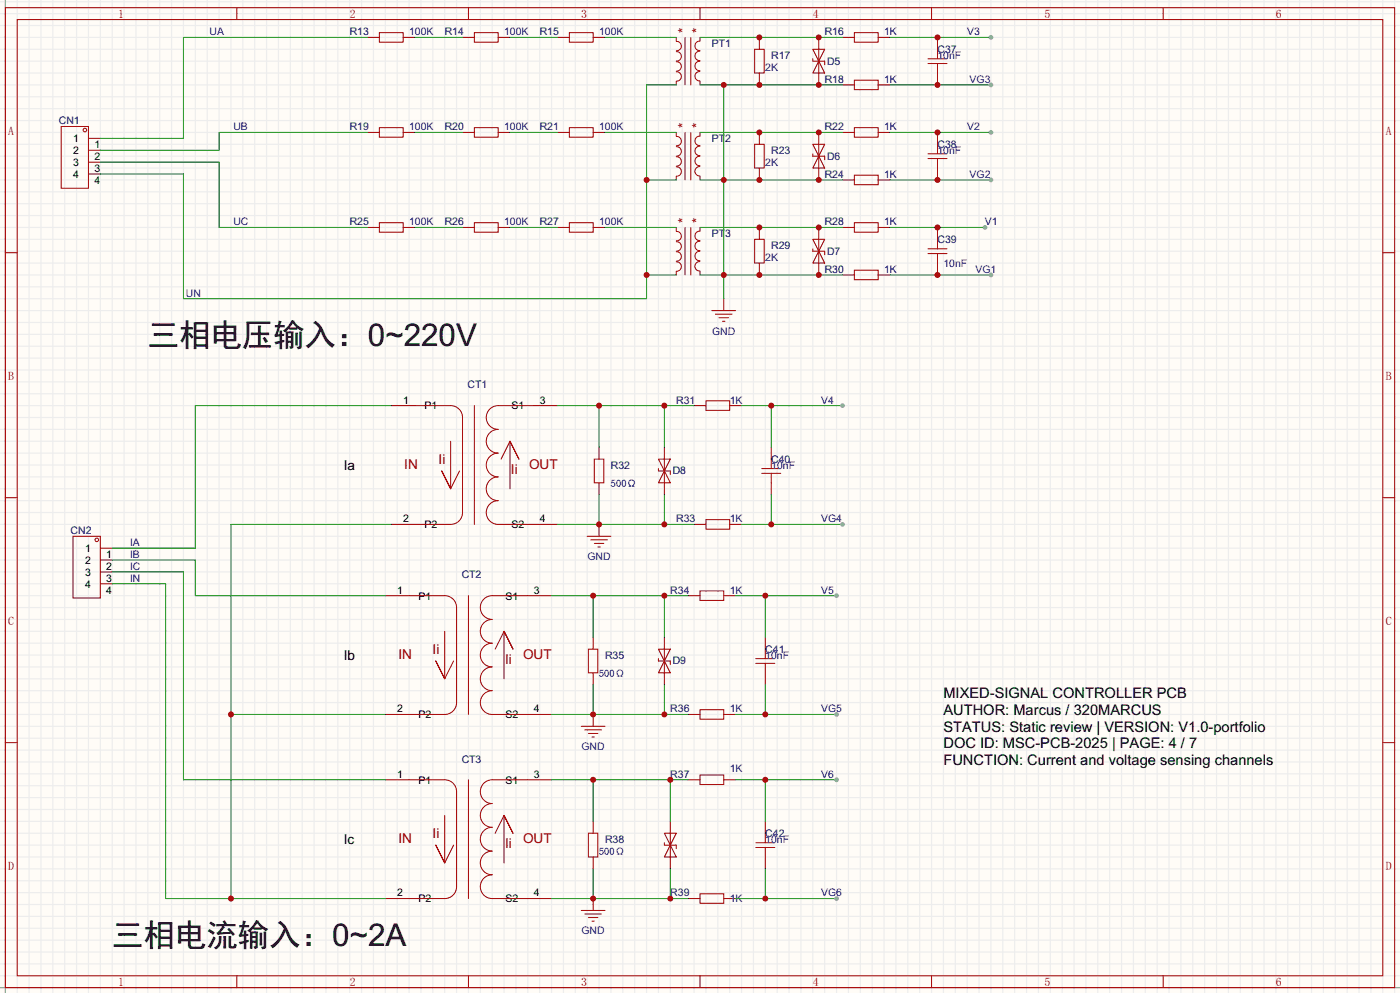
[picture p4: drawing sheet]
<svg xmlns="http://www.w3.org/2000/svg" width="299mm" height="212mm" viewBox="0 0 299 212" stroke-linecap="round" stroke-linejoin="round" font-family="sans-serif">
<path d="M0 0h299.5v212.3h-299.5z" fill="#fffcf7"/>
<g fill="none" stroke="#ededed" stroke-width=".25">
<path d="M0 .4h299.5M0 2.9h299.5M0 5.5h299.5M0 8h299.5M0 10.5h299.5M0 13.1h299.5M0 15.6h299.5M0 18.2h299.5M1.1 0v212.3M3.7 0v212.3M6.2 0v212.3M8.8 0v212.3"/>
<path d="M11.3 0v212.3M13.8 0v212.3M16.4 0v212.3M18.9 0v212.3M21.5 0v212.3M24 0v212.3M26.5 0v212.3M29.1 0v212.3M31.6 0v212.3M34.2 0v212.3M36.7 0v212.3M39.2 0v212.3"/>
<path d="M41.8 0v212.3M44.3 0v212.3M46.9 0v212.3M49.4 0v212.3M51.9 0v212.3M54.5 0v212.3M57 0v212.3M59.6 0v212.3M62.1 0v212.3M64.6 0v212.3M67.2 0v212.3M69.7 0v212.3"/>
<path d="M72.3 0v212.3M74.8 0v212.3M77.3 0v212.3M79.9 0v212.3M82.4 0v212.3M85 0v212.3M87.5 0v212.3M90 0v212.3M92.6 0v212.3M95.1 0v212.3M97.7 0v212.3M100.2 0v212.3"/>
<path d="M102.7 0v212.3M105.3 0v212.3M107.8 0v212.3M110.4 0v212.3M112.9 0v212.3M115.4 0v212.3M118 0v212.3M120.5 0v212.3M123.1 0v212.3M125.6 0v212.3M128.1 0v212.3M130.7 0v212.3"/>
<path d="M133.2 0v212.3M135.8 0v212.3M138.3 0v212.3M140.8 0v212.3M143.4 0v212.3M145.9 0v212.3M148.5 0v212.3M151 0v212.3M153.5 0v212.3M156.1 0v212.3M158.6 0v212.3M161.2 0v212.3"/>
<path d="M163.7 0v212.3M166.2 0v212.3M168.8 0v212.3M171.3 0v212.3M173.9 0v212.3M176.4 0v212.3M178.9 0v212.3M181.5 0v212.3M184 0v212.3M186.6 0v212.3M189.1 0v212.3M191.6 0v212.3"/>
<path d="M194.2 0v212.3M196.7 0v212.3M199.3 0v212.3M201.8 0v212.3M204.3 0v212.3M206.9 0v212.3M209.4 0v212.3M212 0v212.3M214.5 0v212.3M217 0v212.3M219.6 0v212.3M222.1 0v212.3"/>
<path d="M224.7 0v212.3M227.2 0v212.3M229.7 0v212.3M232.3 0v212.3M234.8 0v212.3M237.4 0v212.3M239.9 0v212.3M242.4 0v212.3M245 0v212.3M247.5 0v212.3M250.1 0v212.3M252.6 0v212.3"/>
<path d="M255.1 0v212.3M257.7 0v212.3M260.2 0v212.3M262.8 0v212.3M265.3 0v212.3M267.8 0v212.3M270.4 0v212.3M272.9 0v212.3M275.5 0v212.3M278 0v212.3M280.5 0v212.3M283.1 0v212.3"/>
<path d="M285.6 0v212.3M288.2 0v212.3M290.7 0v212.3M293.2 0v212.3M295.8 0v212.3M298.3 0v212.3M0 20.7h299.5M0 23.2h299.5M0 25.8h299.5M0 28.3h299.5M0 30.9h299.5M0 33.4h299.5"/>
<path d="M0 35.9h299.5M0 38.5h299.5M0 41h299.5M0 43.6h299.5M0 46.1h299.5M0 48.6h299.5M0 51.2h299.5M0 53.7h299.5M0 56.3h299.5M0 58.8h299.5M0 61.3h299.5M0 63.9h299.5"/>
<path d="M0 66.4h299.5M0 69h299.5M0 71.5h299.5M0 74h299.5M0 76.6h299.5M0 79.1h299.5M0 81.7h299.5M0 84.2h299.5M0 86.7h299.5M0 89.3h299.5M0 91.8h299.5M0 94.4h299.5"/>
<path d="M0 96.9h299.5M0 99.4h299.5M0 102h299.5M0 104.5h299.5M0 107.1h299.5M0 109.6h299.5M0 112.1h299.5M0 114.7h299.5M0 117.2h299.5M0 119.8h299.5M0 122.3h299.5M0 124.8h299.5"/>
<path d="M0 127.4h299.5M0 129.9h299.5M0 132.5h299.5M0 135h299.5M0 137.5h299.5M0 140.1h299.5M0 142.6h299.5M0 145.2h299.5M0 147.7h299.5M0 150.2h299.5M0 152.8h299.5M0 155.3h299.5"/>
<path d="M0 157.9h299.5M0 160.4h299.5M0 162.9h299.5M0 165.5h299.5M0 168h299.5M0 170.6h299.5M0 173.1h299.5M0 175.6h299.5M0 178.2h299.5M0 180.7h299.5M0 183.3h299.5M0 185.8h299.5"/>
<path d="M0 188.3h299.5M0 190.9h299.5M0 193.4h299.5M0 196h299.5M0 198.5h299.5M0 201h299.5M0 203.6h299.5M0 206.1h299.5M0 208.7h299.5M0 211.2h299.5"/>
</g>
<path d="M1.1 0v212.3M0 211.2h299.5" fill="none" stroke="#999" stroke-width=".25"/>
<g fill="none" stroke="#870000" stroke-width=".21">
<path d="M78.6 8h2.6M86.2 8h2.6M98.9 8h2.6M106.6 8h2.5M119.3 8h2.5M126.9 8h2.5M144.7 8v.8M144.7 17.4v.8M149.7 8v.8M149.7 17.4v.8M162.4 8v2.5M162.4 15.6v2.6"/>
<path d="M175.1 8v10.2M180.2 8h2.6M180.2 18.2h2.6M187.8 8h2.6M187.8 18.2h2.6M200.5 8v2.5M200.5 15.6v2.6M18.9 29.6h2.6M18.9 32.1h2.6M18.9 34.7h2.6M18.9 37.2h2.6M78.6 28.3h2.6"/>
<path d="M86.2 28.3h2.6M98.9 28.3h2.6M106.6 28.3h2.5M119.3 28.3h2.5M126.9 28.3h2.5M144.7 28.3v.8M144.7 37.7v.8M149.7 28.3v.8M149.7 37.7v.8M162.4 28.3v2.6M162.4 35.9v2.6M175.1 28.3v10.2"/>
<path d="M180.2 28.3h2.6M180.2 38.5h2.6M187.8 28.3h2.6M187.8 38.5h2.6M200.5 28.3v2.6M200.5 35.9v2.6M78.6 48.6h2.6M86.2 48.6h2.6M98.9 48.6h2.6M106.6 48.6h2.5M119.3 48.6h2.5M126.9 48.6h2.5"/>
<path d="M144.7 48.6v.8M144.7 58v.8M149.7 48.6v.8M149.7 58v.8M162.4 48.6v2.6M162.4 56.3v2.5M175.1 48.6v10.2M180.2 48.6h2.6M180.2 58.8h2.6M187.8 48.6h2.6M187.8 58.8h2.6M200.5 48.6v2.6"/>
<path d="M200.5 56.3v2.5M154.8 63.9v2.5M83.7 86.7h5.1M114.2 86.7h5.1M128.1 95.6v2.6M142.1 95.6v10.2M148.5 86.7h2.5M156.1 86.7h2.5M165 95.6v2.6M21.5 117.2h2.5M21.5 119.8h2.5M83.7 112.1h5.1"/>
<path d="M114.2 112.1h5.1M128.1 103.2v2.6M128.1 112.1v2.6M148.5 112.1h2.5M156.1 112.1h2.5M165 103.2v2.6M21.5 122.3h2.5M21.5 124.8h2.5M82.4 127.4h5.1M112.9 127.4h5.1M126.9 136.3v2.5M142.1 136.3v10.1"/>
<path d="M147.2 127.4h2.5M154.8 127.4h2.6M163.7 136.3v2.5M82.4 152.8h5.1M112.9 152.8h5.1M126.9 143.9v2.5M126.9 152.8v2.5M147.2 152.8h2.5M154.8 152.8h2.6M163.7 143.9v2.5M82.4 166.7h5.1M112.9 166.7h5.1"/>
<path d="M126.9 175.6v2.6M143.4 175.6v10.2M147.2 166.7h2.5M154.8 166.7h2.6M163.7 175.6v2.6M82.4 192.1h5.1M112.9 192.1h5.1M126.9 183.3v2.5M126.9 192.1v2.6M147.2 192.1h2.5M154.8 192.1h2.6M163.7 183.3v2.5"/>
</g>
<g fill="none" stroke="#a10000" stroke-width=".21">
<path d="M1.1 1.6h297.2v209.6h-297.2zM3.7 4.2h292.1v204.5h-292.1zM50.7 1.6v2.6M81.2 7h5v2h-5zM100.2 1.6v2.6M101.5 7h5.1v2h-5.1zM121.8 7h5.1v2h-5.1zM144.7 15.3a1.01 1.01 0 0 1 1.1 1.1 1.01 1.01 0 0 1-1.1 1M144.7 8.8a1.01 1.01 0 0 1 1.1 1.1 1.01 1.01 0 0 1-1.1 1M144.7 13.2a1.01 1.01 0 0 1 1.1 1 1.01 1.01 0 0 1-1.1 1M144.7 11a1.01 1.01 0 0 1 1.1 1 1.01 1.01 0 0 1-1.1 1.1M146.5 8v10.1"/>
<path d="M147.8 8v10.2M149.7 10.9a1.01 1.01 0 0 0-1.1 1.1 1.01 1.01 0 0 0 1.1 1M149.7 13.1a1.01 1.01 0 0 0-1.1 1 1.01 1.01 0 0 0 1.1 1M149.7 15.3a1.01 1.01 0 0 0-1.1 1 1.01 1.01 0 0 0 1.1 1M149.7 8.8a1.01 1.01 0 0 0-1.1 1 1.01 1.01 0 0 0 1.1 1M149.7 1.6v2.6M161.4 10.5h2v5.1h-2zM173.9 10.5h2.5l-1.3 2.6zM173.9 12.6v.5h2.5v.7M175.1 13.1l1.3 2.5h-2.5zM182.8 7h5v2h-5zM182.8 17.1h5v2.1h-5z"/>
<path d="M198.5 13.6h4.1M198.5 12.6h4.1M199.3 1.6v2.6M200.5 10.5v2.1M200.5 13.6v2M248.8 1.6v2.6M13.1 27h5.8v13.3h-5.8zM81.2 27.3h5v2h-5zM101.5 27.3h5.1v2h-5.1zM121.8 27.3h5.1v2h-5.1zM144.7 35.7a1.01 1.01 0 0 1 1.1 1 1.01 1.01 0 0 1-1.1 1M144.7 29.2a1.01 1.01 0 0 1 1.1 1 1.01 1.01 0 0 1-1.1 1"/>
<path d="M144.7 33.5a1.01 1.01 0 0 1 1.1 1 1.01 1.01 0 0 1-1.1 1M144.7 31.4a1.01 1.01 0 0 1 1.1 1 1.01 1.01 0 0 1-1.1 1M146.5 28.3v10.2M147.8 28.4v10.1M149.7 31.3a1.01 1.01 0 0 0-1.1 1 1.01 1.01 0 0 0 1.1 1M149.7 33.4a1.01 1.01 0 0 0-1.1 1 1.01 1.01 0 0 0 1.1 1M149.7 35.6a1.01 1.01 0 0 0-1.1 1 1.01 1.01 0 0 0 1.1 1M149.7 29.1a1.01 1.01 0 0 0-1.1 1 1.01 1.01 0 0 0 1.1 1M161.4 30.9h2v5h-2zM173.9 30.9h2.5l-1.3 2.5zM173.9 32.9v.5h2.5v.8M175.1 33.4l1.3 2.5h-2.5z"/>
<path d="M182.8 27.3h5v2h-5zM182.8 37.5h5v2h-5zM198.5 33.9h4.1M198.5 32.9h4.1M200.5 30.9v2M200.5 33.9v2M1.1 54h2.6M81.2 47.6h5v2.1h-5zM101.5 47.6h5.1v2.1h-5.1zM121.8 47.6h5.1v2.1h-5.1zM144.7 56a1.01 1.01 0 0 1 1.1 1 1.01 1.01 0 0 1-1.1 1M144.7 49.5a1.01 1.01 0 0 1 1.1 1 1.01 1.01 0 0 1-1.1 1"/>
<path d="M144.7 53.8a1.01 1.01 0 0 1 1.1 1 1.01 1.01 0 0 1-1.1 1.1M144.7 51.7a1.01 1.01 0 0 1 1.1 1 1.01 1.01 0 0 1-1.1 1M146.5 48.7v10.1M147.8 48.7v10.1M149.7 51.6a1.01 1.01 0 0 0-1.1 1 1.01 1.01 0 0 0 1.1 1M149.7 53.7a1.01 1.01 0 0 0-1.1 1 1.01 1.01 0 0 0 1.1 1.1M149.7 55.9a1.01 1.01 0 0 0-1.1 1 1.01 1.01 0 0 0 1.1 1.1M149.7 49.4a1.01 1.01 0 0 0-1.1 1 1.01 1.01 0 0 0 1.1 1.1M161.4 51.2h2v5.1h-2zM173.9 51.2h2.5l-1.3 2.5zM173.9 53.2v.5h2.5v.8M175.1 53.7l1.3 2.6h-2.5z"/>
<path d="M182.8 47.6h5v2.1h-5zM182.8 57.8h5v2h-5zM198.5 54.2h4.1M198.5 53.2h4.1M200.5 51.2v2M200.5 54.2v2.1M295.8 54h2.5M152.3 66.4h5.1M153 67.2h3.6M153.8 67.9h2M154.6 68.7h.5M88.8 86.7h7.6a2.54 2.54 0 0 1 2.5 2.6v20.3a2.54 2.54 0 0 1-2.5 2.5h-7.6"/>
<path d="M96.4 94.4v10.1l-1.9-3.8 1.9 3.8 1.9-3.8M101.5 86.7v25.4M107.2 98.2l1.9-3.8 1.9 3.8-1.9-3.8v10.1M114.2 86.7h-7.6a2.54 2.54 0 0 0-2.6 2.6 2.54 2.54 0 0 0 2.6 2.5 2.54 2.54 0 0 0-2.6 2.6 2.54 2.54 0 0 0 2.6 2.5 2.54 2.54 0 0 0-2.6 2.5 2.54 2.54 0 0 0 2.6 2.6 2.54 2.54 0 0 0-2.6 2.5 2.54 2.54 0 0 0 2.6 2.6 2.54 2.54 0 0 0-2.6 2.5 2.54 2.54 0 0 0 2.6 2.5h7.6M127.1 98.2h2.1v5h-2.1zM140.8 98.2h2.6l-1.3 2.5zM151 85.7h5.1v2.1h-5.1zM165 98.2v2M1.1 106.4h2.6M15.6 114.7h5.9v13.2h-5.9zM125.6 114.7h5.1M126.4 115.4h3.5"/>
<path d="M127.1 116.2h2.1M127.9 117h.5M140.8 100.2v.5h2.6v.8M142.1 100.7l1.3 2.5h-2.6zM151 111.1h5.1v2.1h-5.1zM162.9 101.2h4.1M162.9 100.2h4.1M165 101.2v2M295.8 106.4h2.5M87.5 127.4h7.6a2.54 2.54 0 0 1 2.6 2.5v20.3a2.54 2.54 0 0 1-2.6 2.6h-7.6M95.1 135v10.2l-1.9-3.9 1.9 3.9 1.9-3.9M100.2 127.4v25.4"/>
<path d="M105.9 138.8l1.9-3.8 1.9 3.8-1.9-3.8v10.2M112.9 127.4h-7.6a2.54 2.54 0 0 0-2.6 2.5 2.54 2.54 0 0 0 2.6 2.6 2.54 2.54 0 0 0-2.6 2.5 2.54 2.54 0 0 0 2.6 2.5 2.54 2.54 0 0 0-2.6 2.6 2.54 2.54 0 0 0 2.6 2.5 2.54 2.54 0 0 0-2.6 2.6 2.54 2.54 0 0 0 2.6 2.5 2.54 2.54 0 0 0-2.6 2.5 2.54 2.54 0 0 0 2.6 2.6h7.6M125.9 138.8h2v5.1h-2zM140.8 138.8h2.6l-1.3 2.5zM149.7 126.4h5.1v2h-5.1zM163.7 138.8v2M1.1 158.8h2.6M124.3 155.3h5.1M125.1 156.1h3.6M125.9 156.8h2M126.6 157.6h.5M140.8 140.8v.5h2.6v.8"/>
<path d="M142.1 141.3l1.3 2.6h-2.6zM149.7 151.8h5.1v2h-5.1zM161.7 141.9h4M161.7 140.8h4M163.7 141.9v2M295.8 158.8h2.5M87.5 166.7h7.6a2.54 2.54 0 0 1 2.6 2.6v20.3a2.54 2.54 0 0 1-2.6 2.5h-7.6M95.1 174.4v10.1l-1.9-3.8 1.9 3.8 1.9-3.8M100.2 166.7v25.4M105.9 178.2l1.9-3.8 1.9 3.8-1.9-3.8v10.1M112.9 166.7h-7.6a2.54 2.54 0 0 0-2.6 2.6 2.54 2.54 0 0 0 2.6 2.5 2.54 2.54 0 0 0-2.6 2.6 2.54 2.54 0 0 0 2.6 2.5 2.54 2.54 0 0 0-2.6 2.5 2.54 2.54 0 0 0 2.6 2.6 2.54 2.54 0 0 0-2.6 2.5 2.54 2.54 0 0 0 2.6 2.6 2.54 2.54 0 0 0-2.6 2.5 2.54 2.54 0 0 0 2.6 2.5h7.6M125.9 178.2h2v5.1h-2z"/>
<path d="M142.1 178.2h2.6l-1.3 2.5zM149.7 165.7h5.1v2.1h-5.1zM163.7 178.2v2M124.3 194.7h5.1M125.1 195.4h3.6M125.9 196.2h2M126.6 197h.5M142.1 180.2v.5h2.6v.8M143.4 180.7l1.3 2.6h-2.6zM149.7 191.1h5.1v2.1h-5.1zM161.7 181.2h4M161.7 180.2h4"/>
<path d="M163.7 181.2v2.1M50.7 208.7v2.5M100.2 208.7v2.5M149.7 208.7v2.5M199.3 208.7v2.5M248.8 208.7v2.5"/>
<circle cx="18.2" cy="27.8" r=".38"/>
<circle cx="20.7" cy="115.4" r=".38"/>
</g>
<path d="M149.7 18.2h30.5M154.8 18.2v45.7M149.7 38.5h30.5M149.7 58.8h30.5" fill="none" stroke="#008700" stroke-width=".21"/>
<g fill="#c00">
<circle cx="154.8" cy="58.8" r=".63"/>
<circle cx="175.1" cy="58.8" r=".63"/>
<circle cx="162.4" cy="58.8" r=".63"/>
<circle cx="154.8" cy="38.5" r=".63"/>
<circle cx="154.8" cy="18.2" r=".63"/>
<circle cx="162.4" cy="18.2" r=".63"/>
<circle cx="175.1" cy="18.2" r=".63"/>
<circle cx="162.4" cy="38.5" r=".63"/>
<circle cx="175.1" cy="38.5" r=".63"/>
</g>
<path d="M119.3 112.1h29.2M128.1 105.8v6.3M142.1 105.8v6.3" fill="none" stroke="#008700" stroke-width=".21"/>
<g fill="#c00">
<circle cx="128.1" cy="112.1" r=".63"/>
<circle cx="142.1" cy="112.1" r=".63"/>
</g>
<path d="M118 152.8h29.2M126.9 146.4v6.4M142.1 146.4v6.4" fill="none" stroke="#008700" stroke-width=".21"/>
<g fill="#c00">
<circle cx="126.9" cy="152.8" r=".63"/>
<circle cx="142.1" cy="152.8" r=".63"/>
</g>
<path d="M118 192.1h29.2M126.9 185.8v6.3M143.4 185.8v6.3" fill="none" stroke="#008700" stroke-width=".21"/>
<g fill="#c00">
<circle cx="126.9" cy="192.1" r=".63"/>
<circle cx="143.4" cy="192.1" r=".63"/>
</g>
<path d="M190.4 18.2h21.6" fill="none" stroke="#008700" stroke-width=".21"/>
<circle cx="200.5" cy="18.2" r=".63" fill="#c00"/>
<circle cx="212" cy="18.2" r=".51" fill="#999"/>
<path d="M190.4 8h21.6" fill="none" stroke="#008700" stroke-width=".21"/>
<circle cx="200.5" cy="8" r=".63" fill="#c00"/>
<circle cx="212" cy="8" r=".51" fill="#999"/>
<path d="M190.4 28.3h21.6" fill="none" stroke="#008700" stroke-width=".21"/>
<circle cx="200.5" cy="28.3" r=".63" fill="#c00"/>
<circle cx="212" cy="28.3" r=".51" fill="#999"/>
<path d="M190.4 38.5h21.6" fill="none" stroke="#008700" stroke-width=".21"/>
<circle cx="200.5" cy="38.5" r=".63" fill="#c00"/>
<circle cx="212" cy="38.5" r=".51" fill="#999"/>
<path d="M190.4 48.6h20.3" fill="none" stroke="#008700" stroke-width=".21"/>
<circle cx="200.5" cy="48.6" r=".63" fill="#c00"/>
<circle cx="210.7" cy="48.6" r=".51" fill="#999"/>
<path d="M190.4 58.8h21.6" fill="none" stroke="#008700" stroke-width=".21"/>
<circle cx="200.5" cy="58.8" r=".63" fill="#c00"/>
<circle cx="212" cy="58.8" r=".51" fill="#999"/>
<path d="M78.6 8h-39.4v21.6h-17.7M21.5 34.7h25.4v13.9h31.7M78.6 28.3h-31.7v3.8h-25.4M158.6 86.7h21.6M165 86.7v8.9" fill="none" stroke="#008700" stroke-width=".21"/>
<circle cx="165" cy="86.7" r=".63" fill="#c00"/>
<circle cx="180.2" cy="86.7" r=".51" fill="#999"/>
<path d="M158.6 112.1h21.6M165 105.8v6.3" fill="none" stroke="#008700" stroke-width=".21"/>
<circle cx="165" cy="112.1" r=".63" fill="#c00"/>
<circle cx="180.2" cy="112.1" r=".51" fill="#999"/>
<path d="M157.4 127.4h21.5M163.7 127.4v8.9" fill="none" stroke="#008700" stroke-width=".21"/>
<circle cx="163.7" cy="127.4" r=".63" fill="#c00"/>
<circle cx="178.9" cy="127.4" r=".51" fill="#999"/>
<path d="M157.4 152.8h21.5M163.7 146.4v6.4" fill="none" stroke="#008700" stroke-width=".21"/>
<circle cx="163.7" cy="152.8" r=".63" fill="#c00"/>
<circle cx="178.9" cy="152.8" r=".51" fill="#999"/>
<path d="M157.4 166.7h21.5M163.7 166.7v8.9" fill="none" stroke="#008700" stroke-width=".21"/>
<circle cx="163.7" cy="166.7" r=".63" fill="#c00"/>
<circle cx="178.9" cy="166.7" r=".51" fill="#999"/>
<path d="M157.4 192.1h21.5M163.7 185.8v6.3" fill="none" stroke="#008700" stroke-width=".21"/>
<circle cx="163.7" cy="192.1" r=".63" fill="#c00"/>
<circle cx="178.9" cy="192.1" r=".51" fill="#999"/>
<path d="M83.7 112.1h-34.3v80M24 124.8h11.4v67.3h47M49.4 152.8h33" fill="none" stroke="#008700" stroke-width=".21"/>
<g fill="#c00">
<circle cx="49.4" cy="192.1" r=".63"/>
<circle cx="49.4" cy="152.8" r=".63"/>
</g>
<path d="M144.7 18.2h-6.4v45.7h-99.1v-26.7h-17.7M138.3 38.5h6.4M138.3 58.8h6.4M83.7 86.7h-41.9v30.5h-17.8M24 119.8h17.8v7.6h40.6M24 122.3h15.2v44.4h43.2" fill="none" stroke="#008700" stroke-width=".21"/>
<g fill="#c00">
<circle cx="138.3" cy="58.8" r=".63"/>
<circle cx="138.3" cy="38.5" r=".63"/>
</g>
<path d="M149.7 8h30.5M129.4 48.6h15.3" fill="none" stroke="#008700" stroke-width=".21"/>
<g fill="#c00">
<circle cx="175.1" cy="8" r=".63"/>
<circle cx="162.4" cy="8" r=".63"/>
</g>
<path d="M149.7 28.3h30.5" fill="none" stroke="#008700" stroke-width=".21"/>
<g fill="#c00">
<circle cx="175.1" cy="28.3" r=".63"/>
<circle cx="162.4" cy="28.3" r=".63"/>
</g>
<path d="M149.7 48.6h30.5" fill="none" stroke="#008700" stroke-width=".21"/>
<g fill="#c00">
<circle cx="175.1" cy="48.6" r=".63"/>
<circle cx="162.4" cy="48.6" r=".63"/>
</g>
<path d="M129.4 8h15.3M129.4 28.3h15.3M119.3 86.7h29.2M128.1 86.7v8.9M142.1 86.7v8.9" fill="none" stroke="#008700" stroke-width=".21"/>
<g fill="#c00">
<circle cx="128.1" cy="86.7" r=".63"/>
<circle cx="142.1" cy="86.7" r=".63"/>
</g>
<path d="M118 127.4h29.2M126.9 127.4v8.9M142.1 127.4v8.9" fill="none" stroke="#008700" stroke-width=".21"/>
<g fill="#c00">
<circle cx="126.9" cy="127.4" r=".63"/>
<circle cx="142.1" cy="127.4" r=".63"/>
</g>
<path d="M118 166.7h29.2M126.9 166.7v8.9M143.4 166.7v8.9" fill="none" stroke="#008700" stroke-width=".21"/>
<g fill="#c00">
<circle cx="126.9" cy="166.7" r=".63"/>
<circle cx="143.4" cy="166.7" r=".63"/>
</g>
<path d="M88.8 8h10.1M109.1 8h10.2M88.8 28.3h10.1M109.1 28.3h10.2M88.8 48.6h10.1M109.1 48.6h10.2" fill="none" stroke="#008700" stroke-width=".21"/>
<g font-size="6.7">
<text x="31.6" y="74">三</text>
<text x="38.3" y="74">相</text>
<text x="45.1" y="74">电压</text>
<text x="58.5" y="74">输</text>
<text x="65.2" y="74">入：</text>
<text x="78.7" y="74">0</text>
<text x="82.4" y="74">~</text>
<text x="86.4" y="74">2</text>
<text x="90.1" y="74">2</text>
<text x="93.8" y="74">0V</text>
<text x="24" y="202.2">三</text>
<text x="30.7" y="202.2">相</text>
<text x="37.5" y="202.2">电流</text>
<text x="50.9" y="202.2">输</text>
<text x="57.6" y="202.2">入：</text>
<text x="71.1" y="202.2">0</text>
<text x="74.8" y="202.2">~</text>
<text x="78.7" y="202.2">2</text>
<text x="82.5" y="202.2">A</text>
</g>
<g font-size="3.1">
<text x="201.8" y="149.4">MIXED-SIGNAL CONTROLLER PCB</text>
<text x="201.8" y="152.9">AUTHOR: Marcus / 320MARCUS</text>
<text x="201.8" y="156.5">STATUS: Static review | VERSION: V1.0-portfolio</text>
<text x="201.8" y="160">DOC ID: MSC-PCB-2025 | PAGE: 4 / 7</text>
<text x="201.8" y="163.6">FUNCTION: Current and voltage sensing channels</text>
</g>
<g font-size="2.9" fill="#a00000">
<text x="147.2" y="7" transform="rotate(-90 147.2 7)">*</text>
<text x="150.2" y="7" transform="rotate(-90 150.2 7)">*</text>
<text x="147.2" y="27.4" transform="rotate(-90 147.2 27.4)">*</text>
<text x="150.2" y="27.4" transform="rotate(-90 150.2 27.4)">*</text>
<text x="147.2" y="47.7" transform="rotate(-90 147.2 47.7)">*</text>
<text x="150.2" y="47.7" transform="rotate(-90 150.2 47.7)">*</text>
<text x="86.5" y="100.3">IN</text>
<text x="93.8" y="99.3">Ii</text>
<text x="109.3" y="101.3">Ii</text>
<text x="113.2" y="100.3">OUT</text>
<text x="85.2" y="141">IN</text>
<text x="92.5" y="139.9">Ii</text>
<text x="108" y="141.9">Ii</text>
<text x="111.9" y="141">OUT</text>
<text x="92.5" y="179.3">Ii</text>
<text x="85.2" y="180.3">IN</text>
<text x="108" y="181.3">Ii</text>
<text x="111.9" y="180.3">OUT</text>
</g>
<g font-size="2.9">
<text x="73.5" y="100.6">Ia</text>
<text x="73.5" y="141.2">Ib</text>
<text x="73.5" y="180.6">Ic</text>
</g>
<g font-size="2.5" fill="#a00000">
<text x="25.3" y="3.8">1</text>
<text x="74.8" y="3.8">2</text>
<text x="124.3" y="3.8">3</text>
<text x="173.9" y="3.8">4</text>
<text x="223.4" y="3.8">5</text>
<text x="272.9" y="3.8">6</text>
<text x="1.8" y="28.8">A</text>
<text x="296.4" y="28.8">A</text>
<text x="1.8" y="81.2">B</text>
<text x="296.4" y="81.2">B</text>
<text x="1.8" y="133.5">C</text>
<text x="296.4" y="133.5">C</text>
<text x="1.8" y="185.9">D</text>
<text x="296.4" y="185.9">D</text>
<text x="25.3" y="210.9">1</text>
<text x="74.8" y="210.9">2</text>
<text x="124.3" y="210.9">3</text>
<text x="173.9" y="210.9">4</text>
<text x="223.4" y="210.9">5</text>
<text x="272.9" y="210.9">6</text>
</g>
<g font-size="2.2" fill="#00f">
<text x="44.8" y="7.5">UA</text>
<text x="87.5" y="7.5">100K</text>
<text x="107.8" y="7.5">100K</text>
<text x="128.1" y="7.5">100K</text>
<text x="189.1" y="7.5">1K</text>
<text x="206.9" y="7.5">V3</text>
<text x="163.7" y="15.2">2K</text>
<text x="189.1" y="17.7">1K</text>
<text x="200.5" y="12.6">10nF</text>
<text x="207.4" y="17.7">VG3</text>
<text x="49.9" y="27.9">UB</text>
<text x="87.5" y="27.9">100K</text>
<text x="107.8" y="27.9">100K</text>
<text x="128.1" y="27.9">100K</text>
<text x="189.1" y="27.9">1K</text>
<text x="206.9" y="27.9">V2</text>
<text x="163.7" y="35.5">2K</text>
<text x="200.5" y="32.9">10nF</text>
<text x="189.1" y="38">1K</text>
<text x="207.4" y="38">VG2</text>
<text x="49.9" y="48.2">UC</text>
<text x="87.5" y="48.2">100K</text>
<text x="107.8" y="48.2">100K</text>
<text x="128.1" y="48.2">100K</text>
<text x="189.1" y="48.2">1K</text>
<text x="210.7" y="48.2">V1</text>
<text x="163.7" y="55.8">2K</text>
<text x="189.1" y="58.3">1K</text>
<text x="201.8" y="57.1">10nF</text>
<text x="208.7" y="58.3">VG1</text>
<text x="39.8" y="63.4">UN</text>
<text x="152.3" y="71.6">GND</text>
<text x="156.1" y="86.3">1K</text>
<text x="175.6" y="86.3">V4</text>
<text x="165" y="100.3">10nF</text>
<text x="130.7" y="104.1">500Ω</text>
<text x="156.1" y="111.7">1K</text>
<text x="175.6" y="111.7">VG4</text>
<text x="27.8" y="119.3">IB</text>
<text x="27.8" y="116.8">IA</text>
<text x="125.7" y="119.8">GND</text>
<text x="27.8" y="124.4">IN</text>
<text x="27.8" y="121.8">IC</text>
<text x="156.1" y="126.9">1K</text>
<text x="175.6" y="126.9">V5</text>
<text x="163.7" y="140.9">10nF</text>
<text x="128.1" y="144.7">500Ω</text>
<text x="156.1" y="152.3">1K</text>
<text x="175.6" y="152.3">VG5</text>
<text x="124.4" y="160.5">GND</text>
<text x="156.1" y="165">1K</text>
<text x="175.6" y="166.3">V6</text>
<text x="128.1" y="182.8">500Ω</text>
<text x="163.7" y="180.3">10nF</text>
<text x="175.6" y="191.7">VG6</text>
<text x="156.1" y="193">1K</text>
<text x="124.4" y="199.8">GND</text>
</g>
<g font-size="2.2" fill="#000080">
<text x="74.8" y="7.5">R13</text>
<text x="95.1" y="7.5">R14</text>
<text x="115.4" y="7.5">R15</text>
<text x="152.3" y="10.1">PT1</text>
<text x="176.4" y="7.5">R16</text>
<text x="200.5" y="11.4">C37</text>
<text x="165" y="12.6">R17</text>
<text x="176.4" y="17.7">R18</text>
<text x="176.9" y="13.8">D5</text>
<text x="12.6" y="26.6">CN1</text>
<text x="74.8" y="27.9">R19</text>
<text x="95.1" y="27.9">R20</text>
<text x="115.4" y="27.9">R21</text>
<text x="176.4" y="27.9">R22</text>
<text x="152.3" y="30.4">PT2</text>
<text x="165" y="32.9">R23</text>
<text x="176.9" y="34.1">D6</text>
<text x="200.5" y="31.7">C38</text>
<text x="176.4" y="38">R24</text>
<text x="74.8" y="48.2">R25</text>
<text x="95.1" y="48.2">R26</text>
<text x="115.4" y="48.2">R27</text>
<text x="152.3" y="50.7">PT3</text>
<text x="165" y="53.3">R29</text>
<text x="176.4" y="48.2">R28</text>
<text x="200.5" y="52">C39</text>
<text x="176.4" y="58.3">R30</text>
<text x="176.9" y="54.5">D7</text>
<text x="100" y="83.1">CT1</text>
<text x="144.7" y="86.3">R31</text>
<text x="130.7" y="100.3">R32</text>
<text x="143.9" y="101.5">D8</text>
<text x="165" y="99">C40</text>
<text x="144.7" y="111.7">R33</text>
<text x="15.1" y="114.2">CN2</text>
<text x="98.8" y="123.7">CT2</text>
<text x="143.4" y="126.9">R34</text>
<text x="129.4" y="140.9">R35</text>
<text x="143.9" y="142.1">D9</text>
<text x="163.7" y="139.6">C41</text>
<text x="143.4" y="152.3">R36</text>
<text x="98.8" y="163.1">CT3</text>
<text x="143.4" y="166.3">R37</text>
<text x="163.7" y="179">C42</text>
<text x="129.4" y="180.3">R38</text>
<text x="143.4" y="191.7">R39</text>
</g>
<g font-size="2.2">
<text x="15.6" y="30.4">1</text>
<text x="15.6" y="32.9">2</text>
<text x="15.6" y="35.5">3</text>
<text x="20.2" y="31.7">1</text>
<text x="20.2" y="34.2">2</text>
<text x="15.6" y="38">4</text>
<text x="20.2" y="36.8">3</text>
<text x="20.2" y="39.3">4</text>
<text x="86.3" y="86.3">1</text>
<text x="90.8" y="87.6">P1</text>
<text x="109.4" y="87.6">S1</text>
<text x="115.4" y="86.3">3</text>
<text x="86.3" y="111.7">2</text>
<text x="90.8" y="113">P2</text>
<text x="109.4" y="113">S2</text>
<text x="115.4" y="111.7">4</text>
<text x="18.2" y="118">1</text>
<text x="22.7" y="119.3">1</text>
<text x="18.2" y="120.6">2</text>
<text x="18.2" y="123.1">3</text>
<text x="18.2" y="125.7">4</text>
<text x="22.7" y="121.8">2</text>
<text x="22.7" y="124.4">3</text>
<text x="22.7" y="126.9">4</text>
<text x="85" y="126.9">1</text>
<text x="89.5" y="128.2">P1</text>
<text x="108.1" y="128.2">S1</text>
<text x="114.2" y="126.9">3</text>
<text x="85" y="152.3">2</text>
<text x="89.5" y="153.6">P2</text>
<text x="108.1" y="153.6">S2</text>
<text x="114.2" y="152.3">4</text>
<text x="85" y="166.3">1</text>
<text x="89.5" y="167.6">P1</text>
<text x="108.1" y="167.6">S1</text>
<text x="114.2" y="166.3">3</text>
<text x="85" y="191.7">2</text>
<text x="114.2" y="191.7">4</text>
<text x="89.5" y="193">P2</text>
<text x="108.1" y="193">S2</text>
</g>
</svg>
